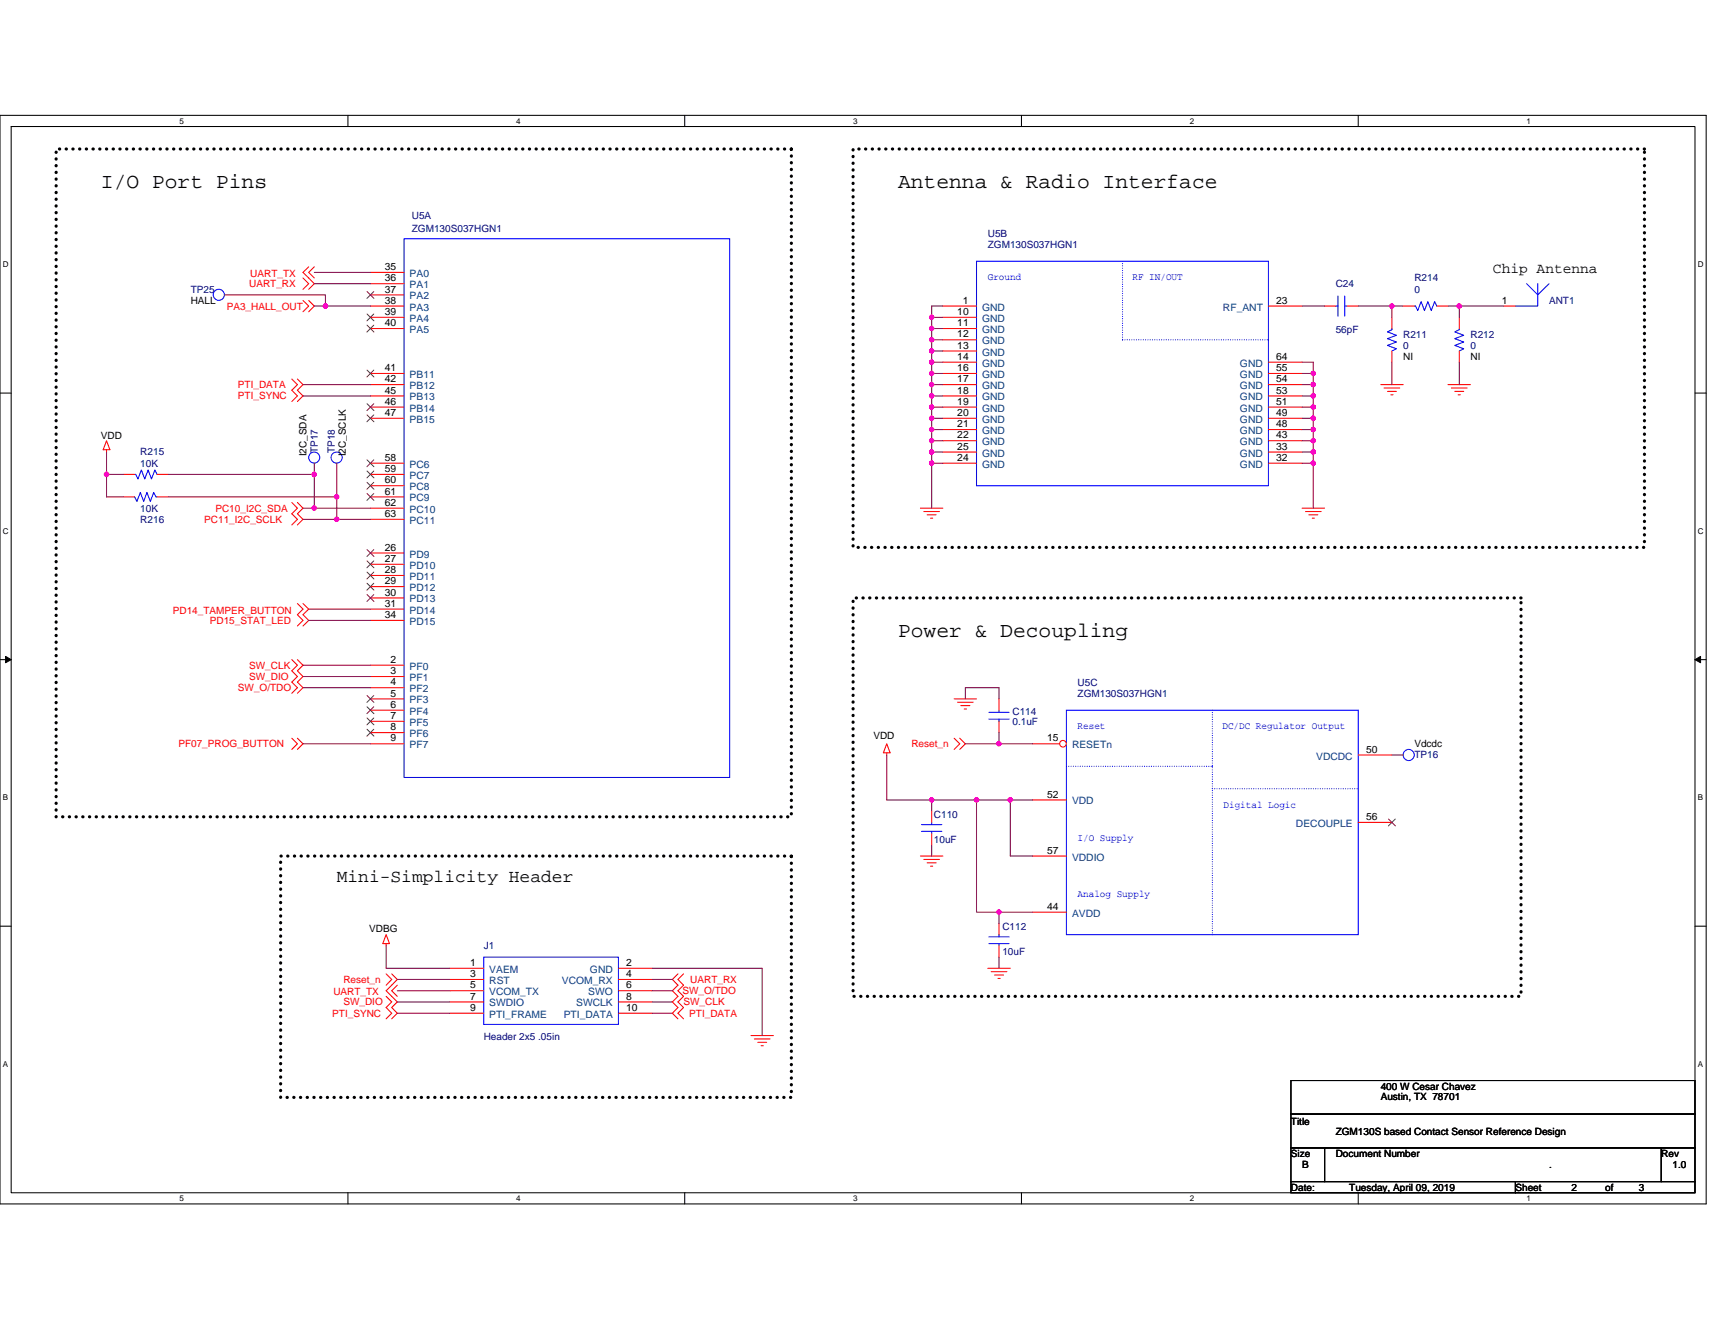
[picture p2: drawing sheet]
<svg xmlns="http://www.w3.org/2000/svg" width="279mm" height="216mm" viewBox="0 0 279 216" stroke-linecap="round" stroke-linejoin="round" font-family="sans-serif">
<path d="M0 18.8h278v177.4h-278zM1.8 20.6h274.3v173.8h-274.3z" fill="none" stroke="#000" stroke-width=".17"/>
<g fill="#fff">
<path d="M29.3 19h.7v1.4h-.7z"/>
<path d="M29.3 194.5h.7v1.5h-.7z"/>
</g>
<path d="M56.7 18.8v1.8M56.7 194.4v1.8" fill="none" stroke="#000" stroke-width=".17"/>
<g fill="#fff">
<path d="M84.1 19h.7v1.4h-.7z"/>
<path d="M84.1 194.5h.7v1.5h-.7z"/>
</g>
<path d="M111.5 18.8v1.8M111.5 194.4v1.8" fill="none" stroke="#000" stroke-width=".17"/>
<g fill="#fff">
<path d="M139 19h.7v1.4h-.7z"/>
<path d="M139 194.5h.7v1.5h-.7z"/>
</g>
<path d="M166.4 18.8v1.8M166.4 194.4v1.8" fill="none" stroke="#000" stroke-width=".17"/>
<g fill="#fff">
<path d="M193.8 19h.8v1.4h-.8z"/>
<path d="M193.8 194.5h.8v1.5h-.8z"/>
</g>
<path d="M221.3 18.8v1.8M221.3 194.4v1.8" fill="none" stroke="#000" stroke-width=".17"/>
<g fill="#fff">
<path d="M248.7 19h.7v1.4h-.7z"/>
<path d="M248.7 194.5h.7v1.5h-.7z"/>
<path d="M.5 42.3h.9v1.5h-.9z"/>
<path d="M276.6 42.3h1v1.5h-1z"/>
<path d="M.5 85.8h.9v1.4h-.9z"/>
<path d="M276.6 85.8h1v1.4h-1z"/>
</g>
<path d="M0 64.1h1.8M276.1 64.1h1.9" fill="none" stroke="#000" stroke-width=".17"/>
<g fill="#fff">
<path d="M.5 129.2h.8v1.5h-.8z"/>
<path d="M276.6 129.2h.9v1.5h-.9z"/>
</g>
<path d="M0 107.5h1.8M276.1 107.5h1.9" fill="none" stroke="#000" stroke-width=".17"/>
<path d="M.9 107l.9 .5-.9 .5zM276.1 107.5l1-.5v1z" fill="#000" stroke="#000" stroke-width=".16"/>
<g fill="#fff">
<path d="M.5 172.6h.8v1.5h-.8z"/>
<path d="M276.6 172.6h.9v1.5h-.9z"/>
</g>
<path d="M0 150.9h1.8M276.1 150.9h1.9M210.3 176.1h65.8v5.4h-65.8zM210.3 181.5h65.8v5.5h-65.8zM210.3 187h5.5v5.5h-5.5zM210.3 192.5h36.6v1.9h-36.6zM215.8 187h54.9v5.5h-54.9zM246.9 192.5h29.2v1.9h-29.2zM270.7 187h5.4v5.5h-5.4z" fill="none" stroke="#000" stroke-width=".17"/>
<path d="M9.1 24.3h119.8v108.8h-119.8zM139 24.3h128.9v64.9h-128.9zM139 97.4h108.8v64.9h-108.8zM45.7 139.5h83.2v39.3h-83.2z" fill="none" stroke="#000" stroke-width=".53" stroke-dasharray="0 1.1"/>
<g fill="none" stroke="#f00" stroke-width=".17">
<path d="M49.4 49l.9 .9-.9 .9M49.4 45.3l.9 .9-.9 .9M50.3 43.5l-.9 .9 1.8 1.8-.9 .9M50.3 49l.9 .9-.9 .9M51.2 43.5l-.9 .9 .9 .9M153.6 49.9h5.5M153.6 51.7h5.5M153.6 53.5h5.5M153.6 57.2h5.5M153.6 55.4h5.5M153.6 59h5.5M206.7 49.9h5.4"/>
<path d="M206.7 59h5.4M226.8 51.7v1.8M226.8 57.2v1.8M228.6 49.9h1.8M234.1 49.9h1.8M17.4 71.8l.5 1.5h-1.1zM17.4 73.3v.4M20.1 77.3h1.8M25.6 77.3h1.8M47.5 61.8l1 .9-1 .9 1 .9-1 .9M48.5 61.8l.9 .9-.9 .9 .9 .9-.9 .9M51.2 75.5h.1"/>
<path d="M153.6 60.9h5.5M153.6 62.7h5.5M153.6 64.5h5.5M153.6 66.3h5.5M153.6 68.2h5.5M153.6 70h5.5M153.6 71.8h5.5M153.6 73.7h5.5M153.6 75.5h5.5M206.7 75.5h5.4M206.7 73.7h5.4M206.7 71.8h5.4"/>
<path d="M206.7 70h5.4M206.7 68.2h5.4M206.7 66.3h5.4M206.7 64.5h5.4M206.7 62.7h5.4M206.7 60.9h5.4M224.9 62.7h3.7M225.5 63.2h2.5M226 63.8h1.5M226.6 64.3h.3M235.9 62.7h3.7M236.5 63.2h2.5"/>
<path d="M237 63.8h1.5M237.6 64.3h.3M20.1 81h1.8M25.6 81h1.8M47.5 81.9l1 .9-1 .9 1 .9-1 .9M48.5 98.3l.9 1-.9 .9 .9 .9-.9 .9M48.5 81.9l.9 .9-.9 .9 .9 .9-.9 .9M49.4 98.3l.9 1-.9 .9 .9 .9-.9 .9M149.9 82.8h3.7M150.5 83.4h2.6M151 83.9h1.5M151.6 84.4h.4"/>
<path d="M212.1 82.8h3.7M212.7 83.4h2.5M213.2 83.9h1.5M213.8 84.4h.3M47.5 107.5l1 .9-1 .9 1 .9-1 .9 1 1-1 .9M48.5 107.5l.9 .9-.9 .9 .9 .9-.9 .9 .9 1-.9 .9M155.4 113.9h3.7M156 114.4h2.5M156.5 115h1.5M157.1 115.5h.4M162.8 113.9v1.8M162.8 117.5v1.9"/>
<path d="M47.5 120.3l1 .9-1 .9M48.5 120.3l.9 .9-.9 .9M144.5 122.7v.3M144.5 121.2l.5 1.5h-1.1zM149.9 139.5h3.7M151.8 132.2v1.8M151.8 135.8v1.9M155.4 120.3l1 .9-1 .9M156.4 120.3l.9 .9-.9 .9M228.6 123h.1M62.9 158.7l.9 .9-.9 .9M62.9 153.8v.3"/>
<path d="M62.9 152.3l.6 1.5h-1.1zM63.8 158.7l.9 .9-1.8 1.8 1.8 1.9-.9 .9 .9 .9-.9 .9M110.4 158.7l-.9 .9 .9 .9-.9 .9 .9 .9-.9 1 .9 .9-.9 .9 .9 .9M111.4 158.7l-1 .9 1 .9-1 .9 1 .9-1 1 1 .9-1 .9 1 .9M150.5 140h2.6M151 140.6h1.5M151.6 141.1h.4M160.9 157.8h3.7M161.5 158.3h2.5M162 158.9h1.5M162.6 159.4h.3M162.8 150.5v1.8"/>
<path d="M162.8 154.1v1.9M62.9 162.3l.9 1-.9 .9 .9 .9-.9 .9M64.7 160.5l-.9 .9 .9 .9M122.3 168.7h3.7M122.9 169.3h2.6M123.4 169.8h1.5M124 170.4h.4"/>
</g>
<g fill="none" stroke="#00f" stroke-width=".17">
<path d="M159.1 42.6h47.6v36.5h-47.6zM226.8 53.5v.2l-.8 .4 1.5 .5-1.5 .6 1.5 .5-1.5 .6 1.5 .5-.7 .4M230.4 49.9h.2l.4 .7 .5-1.5 .6 1.5 .5-1.5 .6 1.5 .5-1.5 .4 .8M21.9 77.3h.2l.4 .7 .5-1.4 .6 1.4 .5-1.4 .6 1.4 .5-1.4 .4 .7M21.9 81l.4 .7 .6-1.5 .5 1.5 .5-1.5 .6 1.5 .5-1.5 .4 .8h.2M161.1 117.2h3.3M161.1 116.1h3.3M162.8 115.7v.4M162.8 117.2v.3M173.7 115.7h47.6v36.6h-47.6zM150.1 135.5h3.3M150.1 134.4h3.3"/>
<path d="M151.8 134v.4M151.8 135.5v.3M161.1 153.8h3.3M161.1 152.7h3.3M162.8 152.3v.4M162.8 153.8v.3"/>
<circle cx="51.2" cy="74.6" r=".9"/>
<circle cx="229.5" cy="123" r=".9"/>
</g>
<path d="M182.9 55.4h23.8M182.9 42.6v12.8M182.9 55.4h.1M206.7 55.4h.1M197.5 115.7v36.6M173.7 124.9h23.8M197.5 124.9h.1M197.5 128.5h23.8M221.3 128.5h.1M197.5 152.3h.1" fill="none" stroke="#00f" stroke-width=".17" stroke-dasharray="0 .3"/>
<circle cx="173.2" cy="121.2" r=".54" fill="#fff" stroke="#f00" stroke-width=".17"/>
<g fill="none" stroke="#f00" stroke-width=".17">
<path d="M36.6 48h.1M60.3 48h5.5M60.3 49.9h5.5M60.3 51.7h5.5M60.3 44.4h5.5M60.3 46.2h5.5M60.3 53.5h5.5M215.8 49.9h1.8M219.5 49.9h1.8M237.7 51.7v1.8M237.7 57.2v1.8M245 49.9h1.9"/>
<path d="M54.9 75.5h.1M60.3 64.5h5.5M60.3 60.9h5.5M60.3 62.7h5.5M60.3 75.5h5.5M60.3 77.3h5.5M60.3 66.3h5.5M60.3 68.2h5.5M60.3 79.1h5.5M60.3 81h5.5M60.3 82.8h5.5M60.3 84.6h5.5"/>
<path d="M60.3 93.8h5.5M60.3 95.6h5.5M60.3 97.4h5.5M60.3 99.3h5.5M60.3 91.9h5.5M60.3 90.1h5.5M60.3 108.4h5.5M60.3 110.2h5.5M60.3 112.1h5.5M60.3 113.9h5.5M60.3 115.7h5.5M60.3 117.5h5.5"/>
<path d="M60.3 119.4h5.5M60.3 101.1h5.5M60.3 121.2h5.5M168.2 121.2h4.4M168.2 139.5h5.5M168.2 130.3h5.5M221.3 134h5.5M221.3 123h5.5M73.3 157.8h5.5M73.3 159.6h5.5M100.8 157.8h5.4M100.8 159.6h5.4"/>
<path d="M168.2 148.6h5.5M73.3 161.4h5.5M73.3 165.1h5.5M73.3 163.3h5.5M100.8 161.4h5.4M100.8 163.3h5.4M100.8 165.1h5.4"/>
</g>
<g fill="none" stroke="#804000" stroke-width=".16">
<path d="M59.8 47.5l1.1 1.1M59.8 51.2l1.1 1.1M59.8 53l1.1 1.1M60.9 47.5l-1.1 1.1M60.9 51.2l-1.1 1.1M60.9 53l-1.1 1.1M59.8 60.3l1.1 1.1M59.8 74.9l1.1 1.2M59.8 76.8l1.1 1.1M59.8 65.8l1.1 1.1M59.8 67.6l1.1 1.1M59.8 78.6l1.1 1.1"/>
<path d="M60.9 60.3l-1.1 1.1M60.9 74.9l-1.1 1.2M60.9 76.8l-1.1 1.1M60.9 65.8l-1.1 1.1M60.9 67.6l-1.1 1.1M60.9 78.6l-1.1 1.1M59.8 80.4l1.1 1.1M59.8 93.2l1.1 1.1M59.8 95l1.1 1.2M59.8 96.9l1.1 1.1M59.8 91.4l1.1 1.1M59.8 89.6l1.1 1.1"/>
<path d="M60.9 80.4l-1.1 1.1M60.9 93.2l-1.1 1.1M60.9 95l-1.1 1.2M60.9 96.9l-1.1 1.1M60.9 91.4l-1.1 1.1M60.9 89.6l-1.1 1.1M59.8 113.3l1.1 1.1M59.8 115.2l1.1 1.1M59.8 117l1.1 1.1M59.8 118.8l1.1 1.2M60.9 113.3l-1.1 1.1M60.9 115.2l-1.1 1.1"/>
<path d="M60.9 117l-1.1 1.1M60.9 118.8l-1.1 1.2M226.2 133.5l1.1 1.1M227.3 133.5l-1.1 1.1"/>
</g>
<g fill="none" stroke="#00f" stroke-width=".17">
<path d="M65.8 38.9h53.1v87.8h-53.1zM217.6 49.9h.4M218 48.2v3.3M219.1 48.2v3.3M219.1 49.9h.4M237.7 53.5v.2l-.7 .4 1.5 .5-1.5 .6 1.5 .5-1.5 .6 1.5 .5-.8 .4M248.7 46.2l1.8 1.8 1.9-1.8M250.5 46.2v3.7h-3.6M78.8 156h22v10.9h-22z"/>
<circle cx="35.7" cy="48" r=".9"/>
<circle cx="54.8" cy="74.6" r=".9"/>
</g>
<g fill="none" stroke="#800040" stroke-width=".17">
<path d="M36.6 48h16.4v1.9h7.3M51.2 49.9h1.8M51.2 46.2h9.1M51.2 44.4h9.1M151.8 51.7v1.8M151.8 53.5v1.9M151.8 55.4v1.8M151.8 51.7h1.8M151.8 53.5h1.8M151.8 55.4h1.8M153.6 49.9h-1.8v1.8M153.6 57.2h-1.8v1.8"/>
<path d="M153.6 59h-1.8v1.9M212.1 59h1.9v1.9M212.1 49.9h3.7M221.3 49.9h5.5M226.8 49.9h1.8M226.8 49.9v1.8M226.8 59v3.7M235.9 49.9h1.8M237.7 59v3.7M237.7 49.9v1.8M237.7 49.9h7.3M17.4 77.3h2.7"/>
<path d="M17.4 73.7v7.3h2.7M27.4 77.3h23.8M49.4 62.7h10.9M49.4 64.5h10.9M51.2 75.5v1.8M51.2 77.3v5.5M54.9 75.5v5.5M151.8 60.9h1.8M151.8 60.9v1.8M151.8 70v1.8M151.8 70h1.8M153.6 62.7h-1.8v1.8"/>
<path d="M153.6 64.5h-1.8v1.8M153.6 66.3h-1.8v1.9M153.6 68.2h-1.8v1.8M153.6 71.8h-1.8v1.9M153.6 73.7h-1.8v1.8M153.6 75.5h-1.8v7.3M212.1 60.9h1.9M212.1 62.7h1.9M212.1 64.5h1.9M212.1 66.3h1.9v1.9M212.1 68.2h1.9M212.1 70h1.9v1.8"/>
<path d="M212.1 71.8h1.9v1.9M212.1 73.7h1.9v1.8M212.1 75.5h1.9M214 68.2v1.8M214 75.5v7.3M214 60.9v1.8M214 62.7v1.8M214 64.5v1.8M27.4 81h27.5M49.4 84.6h5.5M49.4 82.8h1.8M50.3 99.3h10"/>
<path d="M51.2 82.8h9.1M54.9 84.6h5.4M54.9 81v3.6M49.4 108.4h10.9M49.4 110.2h10.9M49.4 112.1h10.9M50.3 101.1h10M157.3 113.9v-1.8h5.5v1.8M162.8 119.4v1.8M49.4 121.2h10.9M144.5 123v7.3h7.3M151.8 137.7v1.8"/>
<path d="M151.8 130.3h7.3M151.8 130.3v1.9M157.3 121.2h5.5M159.1 130.3v18.3h3.7M159.1 130.3h5.5M162.8 121.2h5.4M164.6 130.3v9.2h3.6M164.6 130.3h3.6M226.8 123h1.8M62.9 154.1v3.7h10.4M64.7 159.6h8.6M106.2 157.8h18v10.9"/>
<path d="M106.2 159.6h3.3M162.8 148.6v1.9M162.8 156v1.8M162.8 148.6h5.4M64.7 161.4h8.6M64.7 163.3h8.6M64.7 165.1h8.6M106.2 163.3h3.3M106.2 161.4h3.3M106.2 165.1h3.3"/>
</g>
<g fill="#f0f" stroke="#f0f" stroke-width=".17">
<circle cx="237.7" cy="49.9" r=".36"/>
<circle cx="214" cy="68.2" r=".36"/>
<circle cx="214" cy="70" r=".36"/>
<circle cx="214" cy="71.8" r=".36"/>
<circle cx="214" cy="73.6" r=".36"/>
<circle cx="214" cy="75.5" r=".36"/>
<circle cx="151.8" cy="51.7" r=".35"/>
<circle cx="151.8" cy="53.5" r=".35"/>
<circle cx="151.8" cy="55.3" r=".36"/>
<circle cx="151.8" cy="57.2" r=".35"/>
<circle cx="151.8" cy="59" r=".36"/>
<circle cx="151.8" cy="60.8" r=".35"/>
<circle cx="151.8" cy="62.7" r=".35"/>
<circle cx="151.8" cy="64.5" r=".36"/>
<circle cx="151.8" cy="66.3" r=".35"/>
<circle cx="151.8" cy="68.2" r=".36"/>
<circle cx="151.8" cy="70" r=".35"/>
<circle cx="151.8" cy="71.8" r=".35"/>
<circle cx="151.8" cy="73.6" r=".36"/>
<circle cx="151.8" cy="75.5" r=".35"/>
<circle cx="214" cy="60.8" r=".36"/>
<circle cx="214" cy="62.7" r=".36"/>
<circle cx="214" cy="64.5" r=".36"/>
<circle cx="214" cy="66.3" r=".36"/>
<circle cx="226.7" cy="49.9" r=".36"/>
<circle cx="17.4" cy="77.3" r=".36"/>
<circle cx="162.7" cy="121.2" r=".35"/>
<circle cx="159.1" cy="130.3" r=".36"/>
<circle cx="151.8" cy="130.3" r=".35"/>
<circle cx="162.7" cy="148.6" r=".35"/>
<circle cx="164.6" cy="130.3" r=".36"/>
<circle cx="53" cy="49.9" r=".36"/>
<circle cx="54.8" cy="84.6" r=".36"/>
<circle cx="54.8" cy="80.9" r=".36"/>
<circle cx="51.2" cy="77.3" r=".36"/>
<circle cx="51.2" cy="82.8" r=".36"/>
</g>
<g font-size="3.5">
<text x="16.4" y="30.7">I/O Port Pins</text>
<text x="146.3" y="30.7">Antenna &amp; Radio Interface</text>
<text x="146.3" y="103.9">Power &amp; Decoupling</text>
</g>
<text font-size="2.9" x="54.9" y="143.6">Mini-Simplicity Header</text>
<text font-size="2.4" x="243.2" y="44.4">Chip Antenna</text>
<g font-size="1.7">
<text x="62.7" y="47.7">37</text>
<text x="62.7" y="44">35</text>
<text x="62.7" y="45.8">36</text>
<text x="62.7" y="49.5">38</text>
<text x="62.7" y="51.3">39</text>
<text x="62.7" y="53.1">40</text>
<text x="156" y="51.3">10</text>
<text x="156" y="53.1">11</text>
<text x="156.9" y="49.5">1</text>
<text x="207.9" y="49.5">23</text>
<text x="244.7" y="49.5">1</text>
<text x="156" y="56.8">13</text>
<text x="156" y="55">12</text>
<text x="156" y="58.6">14</text>
<text x="207.9" y="58.6">64</text>
<text x="62.7" y="64.1">45</text>
<text x="62.7" y="60.5">41</text>
<text x="62.7" y="62.3">42</text>
<text x="62.7" y="66">46</text>
<text x="156" y="60.5">16</text>
<text x="156" y="62.3">17</text>
<text x="156" y="64.1">18</text>
<text x="156" y="66">19</text>
<text x="207.9" y="66">51</text>
<text x="207.9" y="64.1">53</text>
<text x="207.9" y="62.3">54</text>
<text x="207.9" y="60.5">55</text>
<text x="62.7" y="67.8">47</text>
<text x="156" y="67.8">20</text>
<text x="156" y="69.6">21</text>
<text x="156" y="71.4">22</text>
<text x="207.9" y="71.4">43</text>
<text x="207.9" y="69.6">48</text>
<text x="207.9" y="67.8">49</text>
<text x="62.7" y="75.1">58</text>
<text x="62.7" y="76.9">59</text>
<text x="156" y="73.3">25</text>
<text x="156" y="75.1">24</text>
<text x="207.9" y="75.1">32</text>
<text x="207.9" y="73.3">33</text>
<text x="62.7" y="78.8">60</text>
<text x="62.7" y="80.6">61</text>
<text x="62.7" y="82.4">62</text>
<text x="62.7" y="84.2">63</text>
<text x="62.7" y="89.7">26</text>
<text x="62.7" y="93.4">28</text>
<text x="62.7" y="95.2">29</text>
<text x="62.7" y="91.6">27</text>
<text x="62.7" y="97">30</text>
<text x="62.7" y="98.9">31</text>
<text x="62.7" y="100.7">34</text>
<text x="63.6" y="108">2</text>
<text x="63.6" y="109.9">3</text>
<text x="63.6" y="111.7">4</text>
<text x="63.6" y="113.5">5</text>
<text x="63.6" y="115.3">6</text>
<text x="63.6" y="117.2">7</text>
<text x="63.6" y="119">8</text>
<text x="63.6" y="120.8">9</text>
<text x="170.6" y="120.8">15</text>
<text x="222.5" y="122.6">50</text>
<text x="170.6" y="130">52</text>
<text x="222.5" y="133.6">56</text>
<text x="170.6" y="139.1">57</text>
<text x="170.6" y="148.3">44</text>
<text x="76.6" y="157.4">1</text>
<text x="76.6" y="159.2">3</text>
<text x="76.6" y="161.1">5</text>
<text x="102" y="161.1">6</text>
<text x="102" y="159.2">4</text>
<text x="102" y="157.4">2</text>
<text x="76.6" y="164.7">9</text>
<text x="76.6" y="162.9">7</text>
<text x="102" y="164.7">10</text>
<text x="102" y="162.9">8</text>
</g>
<g font-size="1.7" fill="#004080">
<text x="66.7" y="45.1">PA0</text>
<text x="66.7" y="47">PA1</text>
<text x="66.7" y="48.8">PA2</text>
<text x="66.7" y="50.6">PA3</text>
<text x="66.7" y="52.5">PA4</text>
<text x="160" y="50.6">GND</text>
<text x="160" y="52.5">GND</text>
<text x="199.2" y="50.6">RF_ANT</text>
<text x="66.7" y="54.3">PA5</text>
<text x="160" y="54.3">GND</text>
<text x="160" y="57.9">GND</text>
<text x="160" y="56.1">GND</text>
<text x="160" y="59.8">GND</text>
<text x="202" y="59.8">GND</text>
<text x="66.7" y="65.3">PB13</text>
<text x="66.7" y="61.6">PB11</text>
<text x="66.7" y="63.4">PB12</text>
<text x="160" y="61.6">GND</text>
<text x="160" y="63.4">GND</text>
<text x="160" y="65.3">GND</text>
<text x="202" y="65.3">GND</text>
<text x="202" y="63.4">GND</text>
<text x="202" y="61.6">GND</text>
<text x="66.7" y="67.1">PB14</text>
<text x="66.7" y="68.9">PB15</text>
<text x="160" y="67.1">GND</text>
<text x="160" y="68.9">GND</text>
<text x="160" y="70.7">GND</text>
<text x="202" y="70.7">GND</text>
<text x="202" y="68.9">GND</text>
<text x="202" y="67.1">GND</text>
<text x="66.7" y="76.2">PC6</text>
<text x="160" y="72.6">GND</text>
<text x="160" y="74.4">GND</text>
<text x="160" y="76.2">GND</text>
<text x="202" y="76.2">GND</text>
<text x="202" y="74.4">GND</text>
<text x="202" y="72.6">GND</text>
<text x="66.7" y="78">PC7</text>
<text x="66.7" y="79.9">PC8</text>
<text x="66.7" y="81.7">PC9</text>
<text x="66.7" y="83.5">PC10</text>
<text x="66.7" y="85.4">PC11</text>
<text x="66.7" y="94.5">PD11</text>
<text x="66.7" y="92.7">PD10</text>
<text x="66.7" y="90.8">PD9</text>
<text x="66.7" y="96.3">PD12</text>
<text x="66.7" y="98.2">PD13</text>
<text x="66.7" y="100">PD14</text>
<text x="66.7" y="101.8">PD15</text>
<text x="66.7" y="109.1">PF0</text>
<text x="66.7" y="111">PF1</text>
<text x="66.7" y="112.8">PF2</text>
<text x="66.7" y="114.6">PF3</text>
<text x="66.7" y="116.5">PF4</text>
<text x="66.7" y="118.3">PF5</text>
<text x="66.7" y="120.1">PF6</text>
<text x="66.7" y="121.9">PF7</text>
<text x="174.6" y="121.9">RESETn</text>
<text x="214.4" y="123.8">VDCDC</text>
<text x="174.6" y="131.1">VDD</text>
<text x="211.1" y="134.7">DECOUPLE</text>
<text x="174.6" y="140.2">VDDIO</text>
<text x="174.6" y="149.4">AVDD</text>
<text x="79.7" y="158.5">VAEM</text>
<text x="79.7" y="160.3">RST</text>
<text x="91.5" y="160.3">VCOM_RX</text>
<text x="96.1" y="158.5">GND</text>
<text x="79.7" y="162.2">VCOM_TX</text>
<text x="79.7" y="165.8">PTI_FRAME</text>
<text x="79.7" y="164">SWDIO</text>
<text x="91.8" y="165.8">PTI_DATA</text>
<text x="93.9" y="164">SWCLK</text>
<text x="95.8" y="162.2">SWO</text>
</g>
<g font-size="1.6" fill="#000080">
<text x="67.1" y="35.6">U5A</text>
<text x="67.1" y="37.8">ZGM130S037HGN1</text>
<text x="160.9" y="38.6">U5B</text>
<text x="160.9" y="40.4">ZGM130S037HGN1</text>
<text x="31.1" y="47.7">TP25</text>
<text x="217.6" y="46.8">C24</text>
<text x="230.4" y="45.9">R214</text>
<text x="230.4" y="47.7">0</text>
<text x="252.4" y="49.5">ANT1</text>
<text x="217.6" y="54.3">56pF</text>
<text x="228.6" y="55">R211</text>
<text x="228.6" y="56.9">0</text>
<text x="239.6" y="55">R212</text>
<text x="239.6" y="56.9">0</text>
<text x="22.9" y="74.2">R215</text>
<text x="22.9" y="76.1">10K</text>
<text x="51.8" y="73.8" transform="rotate(-90 51.8 73.8)">TP17</text>
<text x="54.5" y="73.8" transform="rotate(-90 54.5 73.8)">TP18</text>
<text x="22.9" y="83.4">10K</text>
<text x="22.9" y="85.2">R216</text>
<text x="175.6" y="111.7">U5C</text>
<text x="175.6" y="113.5">ZGM130S037HGN1</text>
<text x="165" y="116.5">C114</text>
<text x="165" y="118.1">0.1uF</text>
<text x="230.4" y="123.6">TP16</text>
<text x="152.1" y="133.3">C110</text>
<text x="152.1" y="137.3">10uF</text>
<text x="78.8" y="154.7">J1</text>
<text x="163.3" y="151.6">C112</text>
<text x="163.3" y="155.6">10uF</text>
<text x="78.8" y="169.5">Header 2x5 .05in</text>
</g>
<g font-size="1.6" fill="#f00">
<text x="40.6" y="46.8">UART_RX</text>
<text x="40.8" y="45.1">UART_TX</text>
<text x="36.9" y="50.4">PA3_HALL_OUT</text>
<text x="38.8" y="63.2">PTI_DATA</text>
<text x="38.8" y="65.1">PTI_SYNC</text>
<text x="35.1" y="83.4">PC10_I2C_SDA</text>
<text x="33.3" y="85.2">PC11_I2C_SCLK</text>
<text x="28.2" y="100">PD14_TAMPER_BUTTON</text>
<text x="34.2" y="101.6">PD15_STAT_LED</text>
<text x="38.8" y="112.6">SW_O/TDO</text>
<text x="40.6" y="109">SW_CLK</text>
<text x="40.6" y="110.8">SW_DIO</text>
<text x="29.1" y="121.8">PF07_PROG_BUTTON</text>
<text x="148.5" y="121.8">Reset_n</text>
<text x="55.9" y="160.2">Reset_n</text>
<text x="112.5" y="160.2">UART_RX</text>
<text x="54.1" y="165.7">PTI_SYNC</text>
<text x="54.3" y="162.2">UART_TX</text>
<text x="55.9" y="163.8">SW_DIO</text>
<text x="111.2" y="162">SW_O/TDO</text>
<text x="111.4" y="163.8">SW_CLK</text>
<text x="112.3" y="165.7">PTI_DATA</text>
</g>
<g font-size="1.6" fill="#00f">
<text x="160.9" y="45.7">Ground</text>
<text x="184.5" y="45.7">RF IN/OUT</text>
<text x="175.6" y="118.8">Reset</text>
<text x="199.2" y="118.8">DC/DC Regulator Output</text>
<text x="199.3" y="131.6">Digital Logic</text>
<text x="175.6" y="137.1">I/O Supply</text>
<text x="175.6" y="146.2">Analog Supply</text>
</g>
<g font-size="1.6">
<text x="31.1" y="49.5">HALL</text>
<text x="228.6" y="58.7">NI</text>
<text x="239.6" y="58.7">NI</text>
<text x="16.4" y="71.5">VDD</text>
<text x="50" y="74.4" transform="rotate(-90 50 74.4)">I2C_SDA</text>
<text x="56.4" y="74.4" transform="rotate(-90 56.4 74.4)">I2C_SCLK</text>
<text x="142.3" y="120.5">VDD</text>
<text x="230.4" y="121.8">Vdcdc</text>
<text x="60.2" y="151.9">VDBG</text>
<text x="224.9" y="177.5">400 W Cesar Chavez</text>
<text x="224.9" y="179.2">Austin, TX 78701</text>
<text x="210.3" y="183.4">Title</text>
<text x="217.6" y="184.9">ZGM130S based Contact Sensor Reference Design</text>
<text x="210.3" y="188.5">Size</text>
<text x="212.1" y="190.4">B</text>
<text x="217.6" y="188.5">Document Number</text>
<text x="252.4" y="190.4">.</text>
<text x="270.7" y="188.5">Rev</text>
<text x="272.5" y="190.4">1.0</text>
<text x="210.3" y="194">Date:</text>
<text x="219.8" y="194">Tuesday, April 09, 2019</text>
<text x="246.9" y="194">Sheet</text>
<text x="256" y="194">2</text>
<text x="261.5" y="194">of</text>
<text x="267" y="194">3</text>
</g>
<g font-size="1.3">
<text x="29.3" y="20.2">5</text>
<text x="84.1" y="20.2">4</text>
<text x="139" y="20.2">3</text>
<text x="193.8" y="20.2">2</text>
<text x="248.7" y="20.2">1</text>
<text x=".5" y="43.5">D</text>
<text x="276.6" y="43.5">D</text>
<text x=".5" y="87">C</text>
<text x="276.6" y="87">C</text>
<text x=".5" y="130.4">B</text>
<text x="276.6" y="130.4">B</text>
<text x=".5" y="173.8">A</text>
<text x="276.6" y="173.8">A</text>
<text x="29.3" y="195.7">5</text>
<text x="84.1" y="195.7">4</text>
<text x="139" y="195.7">3</text>
<text x="193.8" y="195.7">2</text>
<text x="248.7" y="195.7">1</text>
</g>
</svg>
